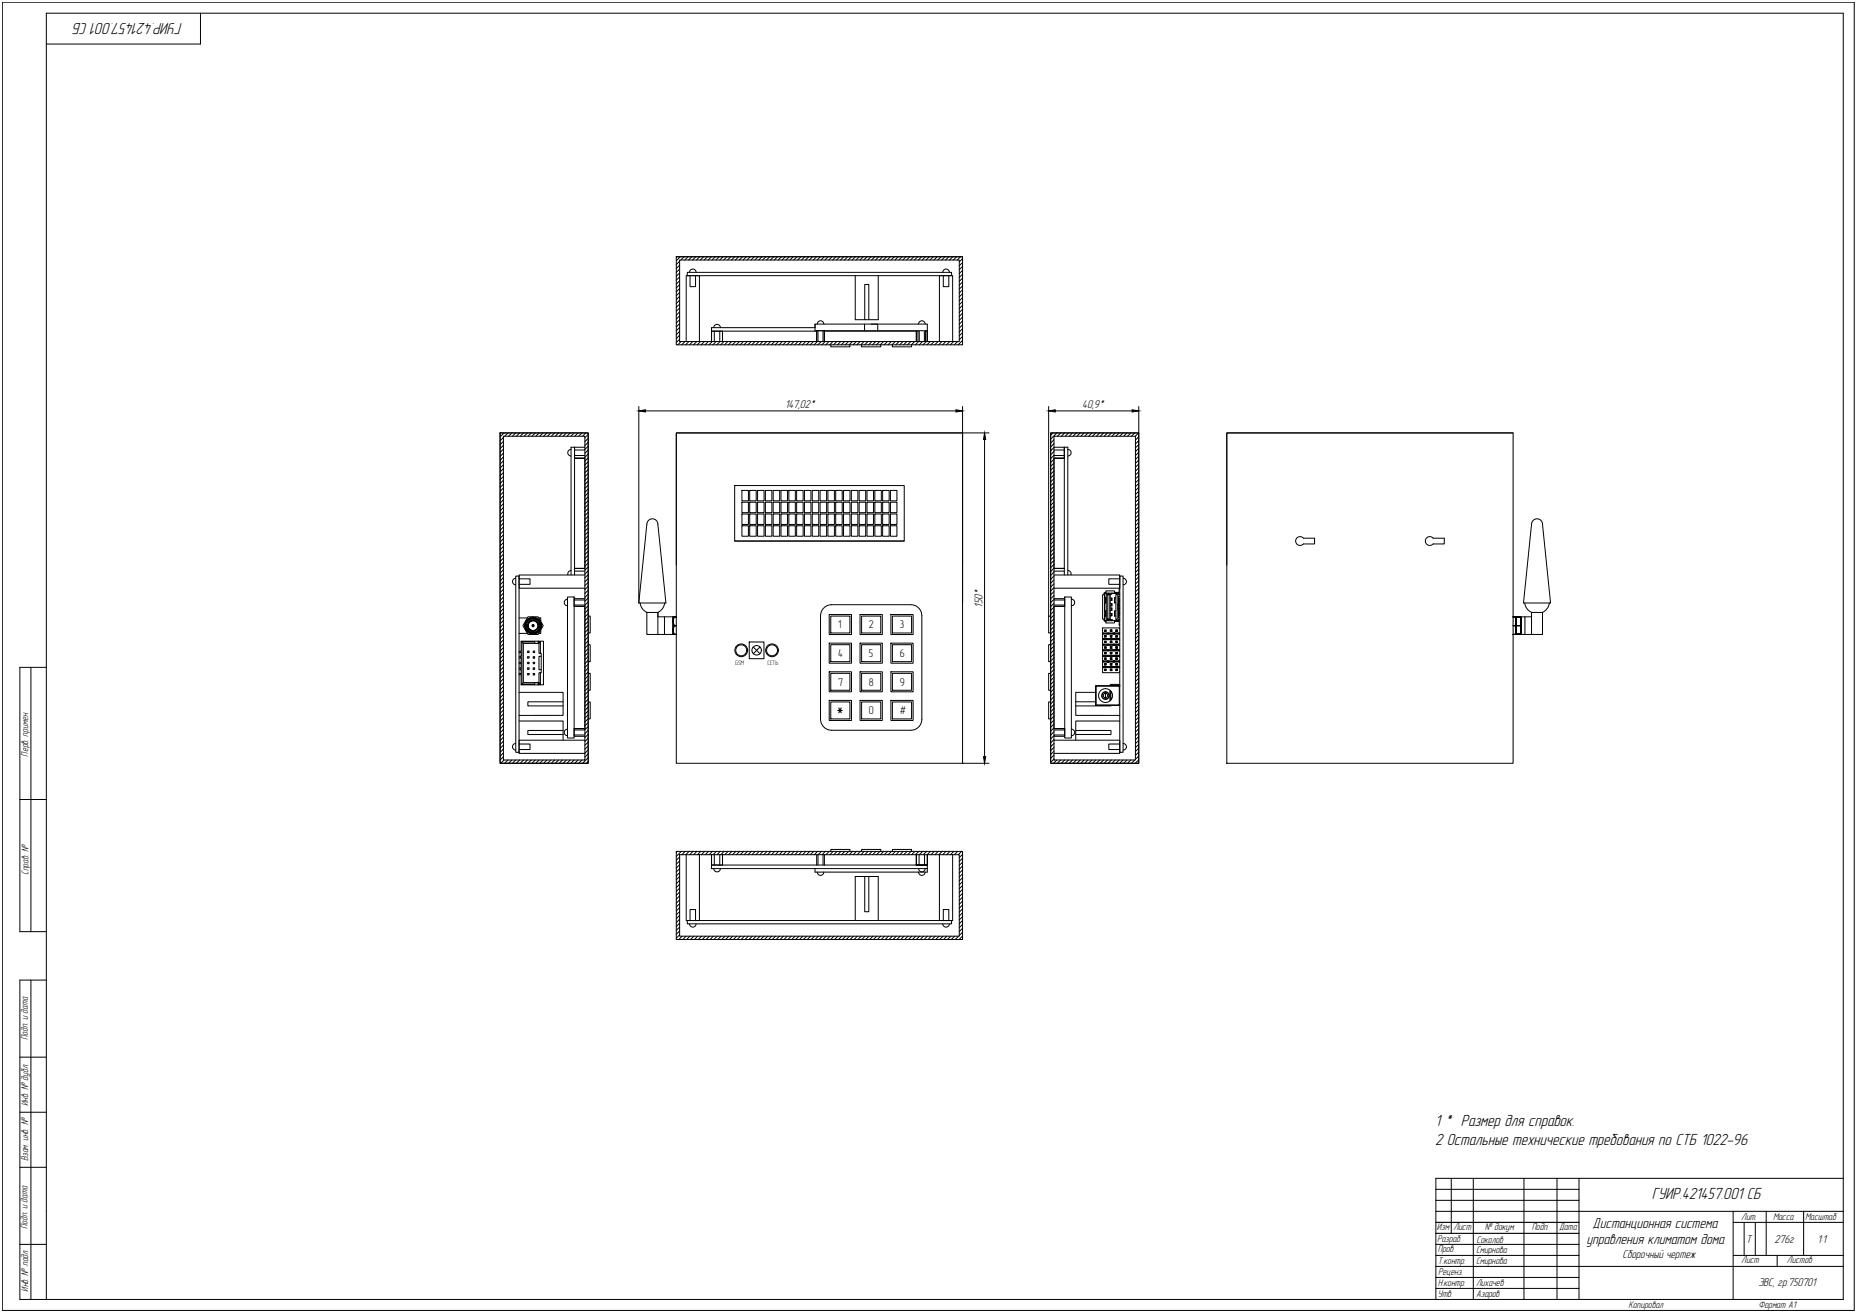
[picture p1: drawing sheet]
<svg xmlns="http://www.w3.org/2000/svg" width="841mm" height="594mm" viewBox="0 0 841 594" stroke-linecap="round" stroke-linejoin="round" font-family="sans-serif">
<!-- layer: KONTUR -->
<path d="M1 1h839v592h-839z" fill="none" stroke="#000" stroke-width=".45"/>
<g fill="none" stroke="#000" stroke-width=".45">
<path d="M91 6v14h-70M306 116h130v40h-130zM308 118h126v37h-126zM311 123h120v2h-120zM312 123a1.5 1.5 0 0 1 2-1 1.5 1.5 0 0 1 1 1M387 125v20h11v-20M427 123a1.5 1.5 0 0 1 1-1 1.5 1.5 0 0 1 2 1M311 155v-30h6v30M322 150v5v-5h5v5v-5M322 150v-2h47v-1h51v8M323 148a1.5 1.5 0 0 1 2-1 1.5 1.5 0 0 1 1 1M369 147v3h51h-1"/>
<path d="M373 147a1.5 1.5 0 0 0-1-2 1.5 1.5 0 0 0-2 2M373 150v5v-5h-3v5v-5h-48M376 156v1h9v-1M390 156v1h9v-1M392 147v3M392 145v-16h1v16M395 147h3v3M404 156v1h9v-1M415 150v5M416 150h-43v5M416 150v5M416 147a1.5 1.5 0 0 1 2-2 1.5 1.5 0 0 1 1 2"/>
<path d="M419 150v5M425 155v-30h6v30M226 196h40v150h-40zM228 198h37v146h-37zM306 196h130v150h-130zM476 196h40v150h-40zM477 198h37v146h-37zM556 196h129v150h-129zM259 204a1.5 1.5 0 0 0-2 1 1.5 1.5 0 0 0 2 1M265 203h-5v5h5h-5h5v49h-5h5M333 220h77v25h-77zM477 203h5v5h-5h5h-5v49h5h-5"/>
<path d="M484 204a1.5 1.5 0 0 1 1 1 1.5 1.5 0 0 1-1 1M294 235a2.5 2.5 0 0 1 3 0 2.5 2.5 0 0 1 1 2l4 36h-13l4-36zM336 222h3v5h-3zM336 227h3v5h-3zM336 233h3v4h-3zM336 238h3v5h-3zM340 222h2v5h-2zM340 227h2v5h-2zM340 233h2v4h-2zM340 238h2v5h-2zM343 222h3v5h-3zM343 227h3v5h-3z"/>
<path d="M343 233h3v4h-3zM343 238h3v5h-3zM347 222h3v5h-3zM347 227h3v5h-3zM347 233h3v4h-3zM347 238h3v5h-3zM350 222h3v5h-3zM350 227h3v5h-3zM350 233h3v4h-3zM350 238h3v5h-3zM354 222h3v5h-3zM354 227h3v5h-3z"/>
<path d="M354 233h3v4h-3zM354 238h3v5h-3zM357 222h3v5h-3zM357 227h3v5h-3zM357 233h3v4h-3zM357 238h3v5h-3zM361 222h3v5h-3zM361 227h3v5h-3zM361 233h3v4h-3zM361 238h3v5h-3zM364 222h3v5h-3zM364 227h3v5h-3z"/>
<path d="M364 233h3v4h-3zM364 238h3v5h-3zM368 222h3v5h-3zM368 227h3v5h-3zM368 233h3v4h-3zM368 238h3v5h-3zM371 222h3v5h-3zM371 227h3v5h-3zM371 233h3v4h-3zM371 238h3v5h-3zM375 222h3v5h-3zM375 227h3v5h-3z"/>
<path d="M375 233h3v4h-3zM375 238h3v5h-3zM378 222h3v5h-3zM378 227h3v5h-3zM378 233h3v4h-3zM378 238h3v5h-3zM382 222h3v5h-3zM382 227h3v5h-3zM382 233h3v4h-3zM382 238h3v5h-3zM386 222h3v5h-3zM386 227h3v5h-3z"/>
<path d="M386 233h3v4h-3zM386 238h3v5h-3zM389 222h3v5h-3zM389 227h3v5h-3zM389 233h3v4h-3zM389 238h3v5h-3zM393 222h3v5h-3zM393 227h3v5h-3zM393 233h3v4h-3zM393 238h3v5h-3zM396 222h3v5h-3zM396 227h3v5h-3z"/>
<path d="M396 233h3v4h-3zM396 238h3v5h-3zM400 222h3v5h-3zM400 227h3v5h-3zM400 233h3v4h-3zM400 238h3v5h-3zM403 222h3v5h-3zM403 227h3v5h-3zM403 233h3v4h-3zM403 238h3v5h-3zM695 235a2.5 2.5 0 0 1 2 0 2.5 2.5 0 0 1 2 2l3 36h-12l4-36zM259 258a1.5 1.5 0 0 0-2 2"/>
<path d="M484 258a1.5 1.5 0 0 1 1 2M590 246a2 2 0 0 1-3 0 2 2 0 0 1 0-2 2 2 0 0 1 3 0h5v2h-5M649 246a2 2 0 0 1-3 0 2 2 0 0 1 0-2 2 2 0 0 1 3 0h5v2h-5M234 261h1v80h-1zM234 262a1.5 1.5 0 0 0-2 1 1.5 1.5 0 0 0 2 2M235 280h4M241 280a3 3 0 0 1 4 3 3 3 0 0 1-4 4M241 279h-2l-2 4 2 4h2M241 279h3l2 4-2 4h-3M241 280a3 3 0 0 0-3 3 3 3 0 0 0 3 4M241 279h.1M241 280h.1"/>
<path d="M244 280h1v1M257 270h3v64h-3zM257 271a1.5 1.5 0 0 0-1 2 1.5 1.5 0 0 0 1 1M259 260v-57h1v57M265 260h-30v6h30M265 271h-5v4h5h-5M266 279h1v8h-1M290 273a5 5 0 0 0 3 4M298 277h-5v10h8M298 277v2h3M298 277v10M301 273a5 5 0 0 1-3 4"/>
<path d="M305 279v8zM305 279h-4v8h4M305 279h1h-1M373 276l2-2h2h36a5 5 0 0 1 4 5v47a5 5 0 0 1-4 5h-36a5 5 0 0 1-5-5v-47zM376 278h10v9h-10zM376 279h9v8h-9zM390 278h10v9h-10zM390 279h9v8h-9zM403 278h11v9h-11zM404 279h9v8h-9zM476 279h-1v8h1M477 260h30v6h-30"/>
<path d="M477 271h5v4h-5h5M482 260v-57h2v57M482 270h3v64h-3zM485 271a1.5 1.5 0 0 1 2 2 1.5 1.5 0 0 1-2 1M500 269v2h1M500 269h5M501 269l-1 12M501 279h.1M501 273h-1v4h1M501 273h.1M501 271v2M501 277v2"/>
<path d="M501 279h-1v2M501 269h2v11h-1v-11h-1v11h1h-1zM502 269h1M503 278h1l-1 1M503 275h1v1h-1M503 273h1v1h-1M503 271h1v1h-1M503 279h.1M503 271v1M503 273v1M503 275v1M503 278v1"/>
<path d="M505 271v2M505 277v2M505 268h-4l-1 1h-1v11l2 1v1h4v-1M505 268l1 1v11l-1 1M505 269v12M506 269h1M506 276h.1M507 274v2M507 278h.1M507 273h.1M507 269h.1M507 272h.1"/>
<path d="M507 274h.1M507 279h.1M507 271h.1M507 276h.1M507 277h.1M507 278v1M507 261h2v80h-2zM507 267v1h-2M507 275v5M507 275v1M507 270v4M509 262a1.5 1.5 0 0 1 1 1 1.5 1.5 0 0 1-1 2"/>
<path d="M686 279h-1l4 1v7h-2M686 279h1v8zM689 279v4h-2M689 279h.1M689 279h-2h4v8h-4M689 279v4M691 273a5 5 0 0 0 3 4M694 277h5v10h-8M694 277v2h-3M694 277v10M702 273a5 5 0 0 1-3 4M235 287h4"/>
<path d="M235 300h1M235 298h1M235 297h1M235 295h1M236 290h6l-6 1v19h6h-6zM236 291h1h7M237 291v18M238 283a4 4 0 0 1 3-4 4 4 0 0 1 4 4M238 283a4 4 0 0 0 3 4 4 4 0 0 0 4-4M238 283h.1M238 283a4 4 0 0 1 3-3 4 4 0 0 1 4 3M239 284h.1"/>
<path d="M239 282v1M239 282h.1M239 283v1M239 300h1v1h-1zM239 297h1v1h-1zM239 295h1h-1zM239 283h.1M239 284v1M239 285h.1M239 285h1M240 285h.1M240 282a2.3 2.3 0 0 0-1 2 2.3 2.3 0 0 0 2 2 2.3 2.3 0 0 1-2-3 2.3 2.3 0 0 1 2-2z"/>
<path d="M240 286h.1M240 285l1 1M240 281h.1M240 281l-1 1M240 286h1M241 286h.1M241 281l-1 1M241 281a2.3 2.3 0 0 1 3 2 2.3 2.3 0 0 1-3 3M241 283v1M241 286h1M241 280v1M241 283h.1"/>
<path d="M241 284h.1M241 287h.1M241 295h1h-1zM241 297h1v1h-1zM241 300h1v1h-1zM242 280h.1M242 290h2v1M242 291h2M242 286h.1M242 286h-1M243 281h.1M243 285h.1"/>
<path d="M243 286h.1M243 281v1M243 282h1M244 284l-1 1M244 282v1M244 290h.1M244 284h.1M244 290h2v20h-2h1v-5v-14zM244 291h.1M244 285h.1M245 291h-1v5h1M245 285v2h-1"/>
<path d="M245 283h.1M245 297h-1v6h1M266 292h1v8h-1M305 287h.1M305 287h1h-1M305 283h1M339 291h7v7h-7zM341 293l3 3M344 293l-3 3M376 291h10v9h-10zM376 292h9v8h-9zM390 291h10v9h-10z"/>
<path d="M390 292h9v8h-9zM403 291h11v9h-11zM404 292h9v8h-9zM476 292h-1v8h1M499 297h.1M499 294v1M499 292h1M499 289v1M499 287h.1M499 287v2h5v1h-5M499 290v2h5M499 292v2h5v1h-5"/>
<path d="M499 295v2h5h-5M499 300v2h5M499 297v2M500 300h-1M500 287h1M500 297h1M500 289h1M500 292h1M500 294h1M500 292h-1M500 281h1M500 293h1"/>
<path d="M500 285v1zM500 288h1M500 299h1M500 296h1M500 298h1zM500 285h1M500 295h1M500 290h1M500 288h.1M500 293v1M500 298v1M500 286h1"/>
<path d="M500 291h1M500 281h5M500 296v-1v1M500 291h.1M500 285v1M501 293v1M501 291h.1M501 285v1M501 288h-1M501 298h.1M501 295v1M501 288h.1"/>
<path d="M501 298v1M501 287h1zM501 289l1 1zM501 292h1M501 294l1 1zM501 297h1zM501 300l1-1h-3l3 1h-3M502 300h2zM502 281h1M502 281h.1M502 300v-1h2v1M502 287h2"/>
<path d="M502 297h2M502 289h2M502 292h2M502 294h2M503 285h1M503 298h1M503 295h1M503 290h1M503 293h1M503 288h1M503 299h1M503 296h1"/>
<path d="M503 298h.1M503 296h.1M503 293h.1M503 291h.1M503 288h.1M503 285v1M503 285v1zM503 291h1M503 286h1M503 293v1h1M503 293v1M503 298v1z"/>
<path d="M504 288h-1M504 292h-5M504 299h3zM504 297h3zM504 294h3zM504 292h3zM504 289h3zM504 287h3zM505 300h-1h3M505 297h-1h3M505 294l-1 1 3-1M505 292h-1h3"/>
<path d="M505 289l-1 1 3-1M505 287h-1h3M505 281h2v2M505 293h1M505 288h.1M505 285v1zM505 285h1M505 298h1M505 295h1M505 290h1M505 290v1M505 298v1"/>
<path d="M505 290l1 1M505 288h1M505 286h1M505 299h1M505 291h1M505 294h1M505 296h1M506 296h-1M506 298l-1 1M506 291h-1M506 288h.1M506 285h.1"/>
<path d="M506 286h.1M506 281h1M506 298h.1M506 296h.1M506 293h.1M506 291h.1M506 298v1zM506 293v1zM506 285v1zM507 287h.1M507 290h.1M507 292h.1"/>
<path d="M507 295h.1M507 297v1M507 300h.1M507 285v-1h-8v3h5h-5M507 280v1M507 286v1M507 289h.1M507 291v1M507 294h.1M507 296v1M507 299h.1M685 283h1"/>
<path d="M686 287h-1h2M687 287h2M689 283v4zM14 302v120M21 302h-12v120h12M235 314h20v10h-20M235 306h1M235 305h1M235 303h1M235 302h1M235 301h1M236 310l1-1h5v1"/>
<path d="M239 305h1v1h-1zM239 302h1v1h-1zM241 302h1v1h-1zM241 305h1v1h-1zM244 309v1h-2M244 310h.1M244 309h-2h2M244 309v1M245 305h-1v4l1 1M255 318h-16v2h16M266 305h1v8h-1M266 318h1v8h-1"/>
<path d="M376 317h10v9h-10zM376 304h10v9h-10zM376 318h9v8h-9zM376 305h9v8h-9zM390 317h10v9h-10zM390 304h10v9h-10zM390 318h9v8h-9zM390 305h9v8h-9zM403 317h11v9h-11zM403 304h11v9h-11zM404 318h9v8h-9zM404 305h9v8h-9z"/>
<path d="M476 305h-1v8h1M476 318h-1v8h1M487 318h9M496 319h.1M496 311v8M496 314h-9v10h20M496 310v9M496 310l11 1v8h-11M496 310h11M496 319h11M499 302v3h8v-1M499 302h1"/>
<path d="M500 302h2zM500 302h.1M500 301h1zM500 303h1zM500 300h1M500 300v1M500 303v1M500 304h1M500 303h1M501 314l1 1-1 1M501 313a1.5 1.5 0 0 1 1 2 1.5 1.5 0 0 1-1 1M501 313a1.7 1.7 0 0 1 1 2 1.7 1.7 0 0 1-1 2"/>
<path d="M501 314l-1 1 1 1M501 313a1.7 1.7 0 0 0-2 2 1.7 1.7 0 0 0 2 2M501 313a1.5 1.5 0 0 0-2 2 1.5 1.5 0 0 0 2 1M501 314v2M501 313h.1M501 316v1M501 301h.1M501 303h.1M501 300v1M501 302h1M502 302h2zM503 313v4"/>
<path d="M503 303v1zM503 303h1M503 304h1M503 301h1M503 300h1M503 317h.1M503 301h.1M503 303h.1M503 313v1M503 319l-16 1M503 310h.1M503 300h.1"/>
<path d="M503 316v1M504 314h.1M504 316h.1M504 315h.1M504 302h.1M504 302h3M504 302h1M504 302h3zM505 300v1M505 303v1zM505 303h1M505 304h1"/>
<path d="M505 301h1M505 300h1M506 301h.1M506 303h.1M507 310h.1M507 302v1M507 310h-4h4M507 302h.1M234 337a1.5 1.5 0 0 0-2 1 1.5 1.5 0 0 0 2 2M235 326h20v9M255 331h-16v2h16M257 330a1.5 1.5 0 0 0-1 2 1.5 1.5 0 0 0 1 1"/>
<path d="M260 330h5h-5v3h5M265 335h-30v6h30M477 335h30v6h-30M482 330h-5h5v3h-5M485 330a1.5 1.5 0 0 1 2 2 1.5 1.5 0 0 1-2 1M487 331h16v2h-16M507 326h-20v9M509 337a1.5 1.5 0 0 1 1 1 1.5 1.5 0 0 1-1 2M9 362h12M306 386h130v39h-130zM308 387h126v37h-126zM311 387v30h6v-30"/>
<path d="M322 392v-5v5h5v-5v5M322 392h98v-5v5h-5v-5v5M322 392v1h98v-1M326 393a1.5 1.5 0 0 1-1 2 1.5 1.5 0 0 1-2-2M369 393v2h51v-2M370 387v5M370 395a1.5 1.5 0 0 0 2 1 1.5 1.5 0 0 0 1-1M373 387v5M376 386v-1h9v1M390 386v-1h9v1M392 397v16h1v-16M404 386v-1h9v1"/>
<path d="M416 393a1.5 1.5 0 0 0 2 2 1.5 1.5 0 0 0 1-2M419 395a1.5 1.5 0 0 1-1 1 1.5 1.5 0 0 1-2-1M425 387v30h6v-30M311 417h120v1h-120zM312 418a1.5 1.5 0 0 0 2 2 1.5 1.5 0 0 0 1-2M387 417v-20h11v20M427 418a1.5 1.5 0 0 0 1 2 1.5 1.5 0 0 0 2-2M14 444v144M21 444h-12v144h826v-582h-814v582M9 479h12M9 504h12M9 529h12"/>
<path d="M657 534v24M667 534v54M690 534v54M705 534v54M715 534v54M835 534h-185v54M715 548h120M785 548v40M785 553h50M800 548v20M817 548v20M9 563h12"/>
<path d="M715 573h120M785 568h50M805 568v5"/>
<circle cx="241" cy="283" r="2.5"/>
<circle cx="241" cy="283" r=".5"/>
<circle cx="241" cy="283" r="3"/>
<circle cx="336" cy="294" r="2.9"/>
<circle cx="336" cy="294" r="2.5"/>
<circle cx="343" cy="294" r="2.1"/>
<circle cx="350" cy="294" r="2.9"/>
<circle cx="350" cy="294" r="2.5"/>
<circle cx="501" cy="315" r="3"/>
<circle cx="507" cy="319" r=".1"/>
</g>
<g fill="none" stroke="#000" stroke-width=".45">
<path d="M313 125v5h2v-5M427 125v5h3v-5M323 150v5M326 150v5M370 150v5M373 150v5M416 150v5M419 150v5M260 204h5M260 206h5M477 204h5M477 206h5"/>
<path d="M260 259h5M477 259h5M235 262h5v3h-5M260 272h5M260 274h5M477 272h5M477 274h5M507 262h-5v3h5M235 337h5v2h-5M260 333h5M260 331h5M477 333h5"/>
<path d="M477 331h5M507 337h-5v2h5M323 387v5M326 387v5M370 387v5M373 387v5M416 387v5M419 387v5M313 417v-5h2v5M427 417v-5h3v5M790 554v14M795 554v14"/>
<path d="M650 573h65M650 568h65M650 578h65M650 563h65M650 583h65"/>
</g>
<!-- layer: 0 -->
<g fill="none" stroke="#000" stroke-width=".45">
<path d="M306 116h130M289 184v89M292 186h141M436 184v89M436 196h12M446 199v144M475 184v95M478 186h35M516 184v12M685 196h-129v60M306 256v-60h130v60M333 245h77"/>
<path d="M265 275v55M477 275v55M436 346h12M306 425h130M650 539h65M650 544h65M650 548h65M785 588h.1"/>
</g>
<path d="M650 558h65M650 553h65" fill="none" stroke="#000" stroke-width=".51"/>
<g fill="none" stroke="#000" stroke-width=".45">
<path d="M306 116h.1M308 118l-2 2M308 116l-2 2M310 116l-2 2M312 116l-2 2M313 116l-1 2M315 116l-1 2M317 116l-2 2M319 116l-2 2M320 116l-1 2M322 116l-1 2M324 116l-2 2"/>
<path d="M326 116l-2 2M327 116l-1 2M329 116l-1 2M331 116l-1 2M333 116l-2 2M335 116l-2 2M336 116l-1 2M338 116l-1 2M340 116l-2 2M342 116l-2 2M343 116l-1 2M345 116l-1 2"/>
<path d="M347 116l-2 2M349 116l-2 2M350 116l-1 2M352 116l-1 2M354 116l-2 2M356 116l-2 2M357 116l-1 2M359 116l-1 2M361 116l-2 2M363 116l-2 2M364 116l-1 2M366 116l-1 2"/>
<path d="M368 116l-1 2M370 116l-2 2M372 116l-2 2M373 116l-1 2M375 116l-1 2M377 116l-2 2M379 116l-2 2M380 116l-1 2M382 116l-1 2M384 116l-2 2M386 116l-2 2M387 116l-1 2"/>
<path d="M389 116l-1 2M391 116l-2 2M393 116l-2 2M394 116l-1 2M396 116l-1 2M398 116l-1 2M400 116l-2 2M402 116l-2 2M403 116l-1 2M405 116l-1 2M407 116l-2 2M409 116l-2 2"/>
<path d="M410 116l-1 2M412 116l-1 2M414 116l-2 2M416 116l-2 2M417 116l-1 2M419 116l-1 2M421 116l-2 2M423 116l-2 2M424 116l-1 2M426 116l-1 2M428 116l-2 2M430 116l-2 2"/>
<path d="M431 116l-1 2M433 116l-1 2M435 116l-1 2M436 117l-2 2M436 119l-2 1M308 122l-2 1M308 124l-2 1M308 129l-2 1M308 131l-2 1M308 134l-2 2M308 136l-2 1M308 120l-2 2"/>
<path d="M308 125l-2 2M308 127l-2 2M308 132l-2 2M308 138l-2 1M308 139l-2 2M436 122l-2 2M436 128l-2 1M436 135l-2 1M436 121l-2 1M436 124l-2 2M436 126l-2 1M436 129l-2 2"/>
<path d="M436 131l-2 2M436 133l-2 1M436 136l-2 2M436 138l-2 2M308 141l-2 2M308 143l-2 1M308 147l-2 1M308 152l-2 1M308 154l-2 1M308 145l-2 1M308 148l-2 2M308 150l-2 2"/>
<path d="M308 155l-1 1M310 155l-1 1M312 155l-1 1M314 155l-2 1M316 155l-2 1M317 155l-1 1M319 155l-1 1M321 155l-2 1M323 155l-2 1M324 155l-1 1M326 155l-1 1M328 155l-2 1"/>
<path d="M330 155l-2 1M331 155l-1 1M333 155l-1 1M335 155l-2 1M337 155l-2 1M338 155l-1 1M340 155l-1 1M342 155l-2 1M344 155l-2 1M346 155l-2 1M347 155l-1 1M349 155l-1 1"/>
<path d="M351 155l-2 1M353 155l-2 1M354 155l-1 1M356 155l-1 1M358 155l-2 1M360 155l-2 1M361 155l-1 1M363 155l-1 1M365 155l-2 1M367 155l-2 1M368 155l-1 1M370 155l-1 1"/>
<path d="M372 155l-2 1M374 155l-2 1M375 155l-1 1M377 155l-1 1M379 155l-2 1M381 155l-2 1M383 155l-2 1M384 155l-1 1M386 155l-1 1M388 155l-2 1M390 155l-2 1M391 155l-1 1"/>
<path d="M393 155l-1 1M395 155l-2 1M397 155l-2 1M398 155l-1 1M400 155l-1 1M402 155l-2 1M404 155l-2 1M405 155l-1 1M407 155l-1 1M409 155l-2 1M411 155l-2 1M413 155l-2 1"/>
<path d="M414 155l-1 1M416 155l-1 1M418 155l-2 1M420 155l-2 1M421 155l-1 1M423 155l-1 1M425 155l-2 1M427 155l-2 1M428 155l-1 1M430 155l-1 1M432 155l-2 1M434 155l-2 1"/>
<path d="M436 147l-2 2M436 152l-2 2M436 140l-2 2M436 142l-2 1M436 144l-2 1M436 145l-2 2M436 149l-2 1M436 151l-2 1M436 154l-2 2M436 156h.1M227 196h-1M228 198l-2 2"/>
<path d="M228 200l-2 1M228 196l-2 2M230 196l-1 2M232 196l-2 2M234 196l-2 2M235 196l-1 2M237 196l-1 2M239 196l-2 2M241 196l-2 2M242 196l-1 2M244 196l-1 2M246 196l-2 2"/>
<path d="M248 196l-2 2M249 196l-1 2M251 196l-1 2M253 196l-2 2M255 196l-2 2M257 196l-2 2M258 196l-1 2M260 196l-1 2M262 196l-2 2M264 196l-2 2M265 196l-1 2M266 197l-1 1"/>
<path d="M266 198l-1 2M477 196l-1 1M477 199l-1 2M479 196l-3 3M480 196l-1 2M482 196l-1 2M484 196l-2 2M486 196l-2 2M487 196l-1 2M489 196l-1 2M491 196l-1 2M493 196l-2 2"/>
<path d="M495 196l-2 2M496 196l-1 2M498 196l-1 2M500 196l-2 2M502 196l-2 2M503 196l-1 2M505 196l-1 2M507 196l-2 2M509 196l-2 2M510 196l-1 2M512 196l-1 2M514 196l-2 2"/>
<path d="M516 196l-2 2M516 198l-2 1M516 200l-2 1M228 202l-2 1M228 203l-2 2M228 205l-2 2M228 207l-2 1M228 209l-2 1M228 210l-2 2M228 212l-2 2M228 214l-2 1M228 216l-2 1"/>
<path d="M228 217l-2 2M228 219l-2 2M266 200l-1 2M266 202l-1 2M266 204l-1 1M266 206l-1 1M266 207l-1 2M266 209l-1 2M266 211l-1 1M266 213l-1 1M266 214l-1 2M266 216l-1 2"/>
<path d="M266 218l-1 1M266 220l-1 1M477 201l-1 1M477 203l-1 1M477 204l-1 2M477 206l-1 2M477 208l-1 1M477 210l-1 1M477 211l-1 2M477 213l-1 2M477 215l-1 1M477 217l-1 1"/>
<path d="M477 219l-1 1M516 201l-2 2M516 203l-2 2M516 205l-2 1M516 207l-2 1M516 208l-2 2M516 210l-2 2M516 212l-2 1M516 214l-2 1M516 215l-2 2M516 217l-2 2M516 219l-2 1"/>
<path d="M228 221l-2 2M228 223l-2 1M228 225l-2 1M228 226l-2 2M228 228l-2 2M228 230l-2 1M228 232l-2 1M228 233l-2 2M228 235l-2 2M228 237l-2 1M228 239l-2 1M266 221l-1 2"/>
<path d="M266 223l-1 2M266 225l-1 1M266 227l-1 1M266 228l-1 2M266 230l-1 2M266 232l-1 1M266 234l-1 1M266 236l-1 1M266 237l-1 2M266 239l-1 2M477 220l-1 2M477 222l-1 2"/>
<path d="M477 224l-1 1M477 226l-1 1M477 227l-1 2M477 229l-1 2M477 231l-1 1M477 233l-1 1M477 234l-1 2M477 236l-1 2M477 238l-1 1M477 240l-1 1M516 221l-2 1M516 222l-2 2"/>
<path d="M516 224l-2 2M516 226l-2 1M516 228l-2 1M516 229l-2 2M516 231l-2 2M516 233l-2 1M516 235l-2 1M516 237l-2 1M516 238l-2 2M228 240l-2 2M228 242l-2 2M228 244l-2 1"/>
<path d="M228 246l-2 1M228 247l-2 2M228 249l-2 2M228 251l-2 1M228 253l-2 1M228 255l-2 1M228 256l-2 2M228 258l-2 2M228 260l-2 1M266 241l-1 1M266 243l-1 1M266 244l-1 2"/>
<path d="M266 246l-1 2M266 248l-1 1M266 250l-1 1M266 251l-1 2M266 253l-1 2M266 255l-1 1M266 257l-1 1M266 258l-1 2M477 241l-1 2M477 243l-1 2M477 245l-1 1M477 247l-1 1"/>
<path d="M477 248l-1 2M477 250l-1 2M477 252l-1 1M477 254l-1 1M477 256l-1 1M477 257l-1 2M477 259l-1 2M516 240l-2 2M516 242l-2 1M516 244l-2 1M516 245l-2 2M516 247l-2 2"/>
<path d="M516 249l-2 1M516 251l-2 1M516 252l-2 2M516 254l-2 2M516 256l-2 1M516 258l-2 1M516 259l-2 2M228 262l-2 1M228 263l-2 2M228 265l-2 2M228 267l-2 1M228 269l-2 1"/>
<path d="M228 270l-2 2M228 272l-2 2M228 274l-2 1M228 276l-2 1M228 277l-2 2M228 279l-2 2M266 260l-1 2M266 262l-1 1M266 264l-1 1M266 265l-1 2M266 267l-1 2M266 269l-1 1"/>
<path d="M266 271l-1 1M266 273l-1 1M266 274l-1 2M266 276l-1 2M266 278l-1 1M266 280l-1 1M477 261l-1 1M477 263l-1 1M477 264l-1 2M477 266l-1 2M477 268l-1 1M477 270l-1 1"/>
<path d="M477 271l-1 2M477 273l-1 2M477 275l-1 1M477 277l-1 1M477 278l-1 2M516 261l-2 2M516 263l-2 1M516 265l-2 1M516 266l-2 2M516 268l-2 2M516 270l-2 2M516 272l-2 1"/>
<path d="M516 274l-2 1M516 275l-2 2M516 277l-2 2M516 279l-2 1M228 281l-2 1M228 283l-2 1M228 284l-2 2M228 286l-2 2M228 288l-2 2M228 290l-2 1M228 292l-2 1M228 293l-2 2"/>
<path d="M228 295l-2 2M228 297l-2 1M228 299l-2 1M266 281l-1 2M266 283l-1 2M266 285l-1 1M266 287l-1 1M266 288l-1 2M266 290l-1 2M266 292l-1 1M266 294l-1 1M266 295l-1 2"/>
<path d="M266 297l-1 2M266 299l-1 1M477 280l-1 2M477 282l-1 1M477 284l-1 1M477 286l-1 1M477 287l-1 2M477 289l-1 2M477 291l-1 1M477 293l-1 1M477 294l-1 2M477 296l-1 2"/>
<path d="M477 298l-1 1M477 300l-1 1M516 281l-2 1M516 282l-2 2M516 284l-2 2M516 286l-2 1M516 288l-2 1M516 289l-2 2M516 291l-2 2M516 293l-2 1M516 295l-2 1M516 296l-2 2"/>
<path d="M516 298l-2 2M228 300l-2 2M228 302l-2 2M228 304l-2 1M228 306l-2 1M228 307l-2 2M228 309l-2 2M228 311l-2 1M228 313l-2 1M228 314l-2 2M228 316l-2 2M228 318l-2 1"/>
<path d="M228 320l-2 1M266 301l-1 1M266 302l-1 2M266 304l-1 2M266 306l-1 2M266 308l-1 1M266 310l-1 1M266 311l-1 2M266 313l-1 2M266 315l-1 1M266 317l-1 1M266 318l-1 2"/>
<path d="M477 301l-1 2M477 303l-1 2M477 305l-1 1M477 307l-1 1M477 308l-1 2M477 310l-1 2M477 312l-1 1M477 314l-1 1M477 315l-1 2M477 317l-1 2M477 319l-1 1M516 300l-2 1"/>
<path d="M516 302l-2 1M516 304l-2 1M516 305l-2 2M516 307l-2 2M516 309l-2 1M516 311l-2 1M516 312l-2 2M516 314l-2 2M516 316l-2 1M516 318l-2 1M516 319l-2 2M228 322l-2 1"/>
<path d="M228 323l-2 2M228 325l-2 2M228 327l-2 1M228 329l-2 1M228 330l-2 2M228 332l-2 2M228 334l-2 1M228 336l-2 1M228 337l-2 2M228 339l-2 2M266 320l-1 2M266 322l-1 1"/>
<path d="M266 324l-1 1M266 325l-1 2M266 327l-1 2M266 329l-1 1M266 331l-1 1M266 332l-1 2M266 334l-1 2M266 336l-1 1M266 338l-1 1M266 340l-1 1M477 321l-1 1M477 323l-1 1"/>
<path d="M477 324l-1 2M477 326l-1 2M477 328l-1 1M477 330l-1 1M477 331l-1 2M477 333l-1 2M477 335l-1 1M477 337l-1 1M477 338l-1 2M516 321l-2 2M516 323l-2 1M516 325l-2 1"/>
<path d="M516 326l-2 2M516 328l-2 2M516 330l-2 1M516 332l-2 1M516 333l-2 2M516 335l-2 2M516 337l-2 2M516 339l-2 1M228 341l-2 1M228 343l-2 1M228 344l-1 2M230 344l-1 2"/>
<path d="M232 344l-2 2M234 344l-2 2M235 344l-1 2M237 344l-1 2M239 344l-2 2M241 344l-2 2M242 344l-1 2M244 344l-1 2M246 344l-2 2M248 344l-2 2M249 344l-1 2M251 344l-1 2"/>
<path d="M253 344l-2 2M255 344l-2 2M257 344l-2 2M258 344l-1 2M260 344l-1 2M262 344l-2 2M264 344l-2 2M266 341l-1 2M266 343l-2 3M266 345v1M477 340l-1 2M477 342l-1 1"/>
<path d="M477 344l-1 1M479 344l-2 2M480 344l-1 2M482 344l-1 2M484 344l-2 2M486 344l-2 2M487 344l-1 2M489 344l-1 2M491 344l-2 2M493 344l-2 2M495 344l-2 2M496 344l-1 2"/>
<path d="M498 344l-1 2M500 344l-2 2M502 344l-2 2M503 344l-1 2M505 344l-1 2M507 344l-2 2M509 344l-2 2M510 344l-1 2M512 344l-1 2M514 344l-2 2M516 341l-2 1M516 342l-2 2"/>
<path d="M516 344l-2 2M307 386h-1M308 395l-2 2M308 397l-2 1M308 388l-2 2M308 390l-2 1M308 392l-2 1M308 393l-2 2M308 399l-2 1M309 386l-3 2M310 386l-1 1M312 386l-1 1"/>
<path d="M314 386l-2 1M316 386l-2 1M317 386l-1 1M319 386l-1 1M321 386l-2 1M323 386l-2 1M324 386l-1 1M326 386l-1 1M328 386l-2 1M330 386l-2 1M331 386l-1 1M333 386l-1 1"/>
<path d="M335 386l-1 1M337 386l-2 1M339 386l-2 1M340 386l-1 1M342 386l-1 1M344 386l-2 1M346 386l-2 1M347 386l-1 1M349 386l-1 1M351 386l-2 1M353 386l-2 1M354 386l-1 1"/>
<path d="M356 386l-1 1M358 386l-2 1M360 386l-2 1M361 386l-1 1M363 386l-1 1M365 386l-2 1M367 386l-2 1M368 386l-1 1M370 386l-1 1M372 386l-1 1M374 386l-2 1M376 386l-2 1"/>
<path d="M377 386l-1 1M379 386l-1 1M381 386l-2 1M383 386l-2 1M384 386l-1 1M386 386l-1 1M388 386l-2 1M390 386l-2 1M391 386l-1 1M393 386l-1 1M395 386l-2 1M397 386l-2 1"/>
<path d="M398 386l-1 1M400 386l-1 1M402 386l-1 1M404 386l-2 1M406 386l-2 1M407 386l-1 1M409 386l-1 1M411 386l-2 1M413 386l-2 1M414 386l-1 1M416 386l-1 1M418 386l-2 1"/>
<path d="M420 386l-2 1M421 386l-1 1M423 386l-1 1M425 386l-2 1M427 386l-2 1M428 386l-1 1M430 386l-1 1M432 386l-2 1M434 386l-2 1M435 386l-1 1M436 389l-2 1M436 390l-2 2"/>
<path d="M436 396l-2 1M436 387l-2 1M436 392l-2 2M436 394l-2 1M436 397l-2 2M436 399l-2 2M308 402l-2 2M308 407l-2 2M308 414l-2 2M308 400l-2 2M308 404l-2 1M308 406l-2 1"/>
<path d="M308 409l-2 2M308 411l-2 1M308 413l-2 1M308 416l-2 2M308 418l-2 2M308 420l-2 1M436 401l-2 1M436 408l-2 1M436 403l-2 1M436 404l-2 2M436 406l-2 2M436 410l-2 1"/>
<path d="M436 412l-2 1M436 413l-2 2M436 415l-2 2M436 417l-2 1M436 419l-2 1M308 422l-2 1M308 423l-2 2M309 424l-2 1M311 424l-2 1M312 424l-1 1M314 424l-1 1M316 424l-1 1"/>
<path d="M318 424l-2 1M320 424l-2 1M321 424l-1 1M323 424l-1 1M325 424l-2 1M327 424l-2 1M328 424l-1 1M330 424l-1 1M332 424l-2 1M334 424l-2 1M335 424l-1 1M337 424l-1 1"/>
<path d="M339 424l-2 1M341 424l-2 1M342 424l-1 1M344 424l-1 1M346 424l-2 1M348 424l-2 1M349 424l-1 1M351 424l-1 1M353 424l-1 1M355 424l-2 1M357 424l-2 1M358 424l-1 1"/>
<path d="M360 424l-1 1M362 424l-2 1M364 424l-2 1M365 424l-1 1M367 424l-1 1M369 424l-2 1M371 424l-2 1M372 424l-1 1M374 424l-1 1M376 424l-2 1M378 424l-2 1M379 424l-1 1"/>
<path d="M381 424l-1 1M383 424l-2 1M385 424l-2 1M387 424l-2 1M388 424l-1 1M390 424l-1 1M392 424l-2 1M394 424l-2 1M395 424l-1 1M397 424l-1 1M399 424l-2 1M401 424l-2 1"/>
<path d="M402 424l-1 1M404 424l-1 1M406 424l-2 1M408 424l-2 1M409 424l-1 1M411 424l-1 1M413 424l-2 1M415 424l-2 1M416 424l-1 1M418 424l-1 1M420 424l-1 1M422 424l-2 1"/>
<path d="M424 424l-2 1M425 424l-1 1M427 424l-1 1M429 424l-2 1M431 424l-2 1M432 424l-1 1M434 424l-1 1M436 420l-2 2M436 422l-2 2M436 424l-2 1"/>
</g>
<g fill="#000">
<circle cx="239" cy="285" r=".2"/>
<circle cx="242" cy="281" r=".2"/>
<circle cx="242" cy="280" r=".2"/>
<circle cx="243" cy="281" r=".2"/>
<circle cx="244" cy="282" r=".2"/>
<circle cx="503" cy="281" r=".2"/>
</g>
<!-- layer: 0 -->
<path d="M289 186h3v1zM433 186h3l-3 1zM446 196v3h-1zM475 186h3v1zM513 186h3l-3 1zM445 343h1v3z" fill="#000" stroke="#000" stroke-width=".45"/>
<text font-size="10.2" x="378" y="327">*</text>
<g font-size="7.6">
<text x="83" y="10" transform="rotate(-180 83 10)">ГУИР.421457.001 СБ</text>
<text x="650" y="510">1 * Размер для справок.</text>
<text x="650" y="518">2 Остальные технические требования по СТБ 1022-96</text>
<text x="748" y="543">ГУИР.421457.001 СБ</text>
</g>
<g font-size="6.8">
<text x="721" y="556">Дистанционная система</text>
<text x="719" y="564">управления климатом дома</text>
</g>
<g font-size="5.3">
<text x="356" y="185">147,02*</text>
<text x="490" y="185">40,9*</text>
<text x="445" y="275" transform="rotate(-90 445 275)">150*</text>
<text x="791" y="563">Т</text>
<text x="804" y="563">276г</text>
<text x="823" y="563">1:1</text>
<text x="735" y="570">Сборочный чертеж</text>
<text x="796" y="582">ЭВС, гр.750701</text>
</g>
<g font-size="5.1">
<text x="380" y="285">1</text>
<text x="394" y="285">2</text>
<text x="408" y="285">3</text>
<text x="380" y="298">4</text>
<text x="394" y="298">5</text>
<text x="408" y="298">6</text>
<text x="380" y="311">7</text>
<text x="394" y="311">8</text>
<text x="408" y="311">9</text>
<text x="394" y="323">0</text>
<text x="408" y="323">#</text>
</g>
<g font-size="4.5">
<text x="13" y="343" transform="rotate(-90 13 343)">Перв. примен.</text>
<text x="13" y="396" transform="rotate(-90 13 396)">Справ. №</text>
<text x="13" y="471" transform="rotate(-90 13 471)">Подп. и дата</text>
<text x="13" y="501" transform="rotate(-90 13 501)">Инв. № дубл.</text>
<text x="13" y="526" transform="rotate(-90 13 526)">Взам. инв. №</text>
<text x="13" y="556" transform="rotate(-90 13 556)">Подп. и дата</text>
<text x="651" y="557">Изм</text>
<text x="658" y="557">Лист</text>
<text x="672" y="557">№ докум.</text>
<text x="694" y="557">Подп.</text>
<text x="706" y="557">Дата</text>
<text x="789" y="552">Лит.</text>
<text x="803" y="552">Масса</text>
<text x="818" y="552">Масштаб</text>
<text x="651" y="562">Разраб.</text>
<text x="669" y="563">Соколов</text>
<text x="651" y="567">Пров.</text>
<text x="668" y="568">Смирнова</text>
<text x="651" y="572">Т.контр.</text>
<text x="669" y="572">Смирнова</text>
<text x="789" y="572">Лист</text>
<text x="809" y="572">Листов</text>
<text x="651" y="577">Реценз.</text>
<text x="13" y="585" transform="rotate(-90 13 585)">Инв. № подл.</text>
<text x="651" y="587">Утв.</text>
<text x="651" y="582">Н.контр.</text>
<text x="669" y="582">Лихачев</text>
<text x="669" y="587">Азаров</text>
<text x="738" y="592">Копировал</text>
<text x="796" y="592">Формат А1</text>
</g>
<g font-size="2.9">
<text x="333" y="301">GSM</text>
<text x="348" y="301">СЕТЬ</text>
</g>
</svg>
